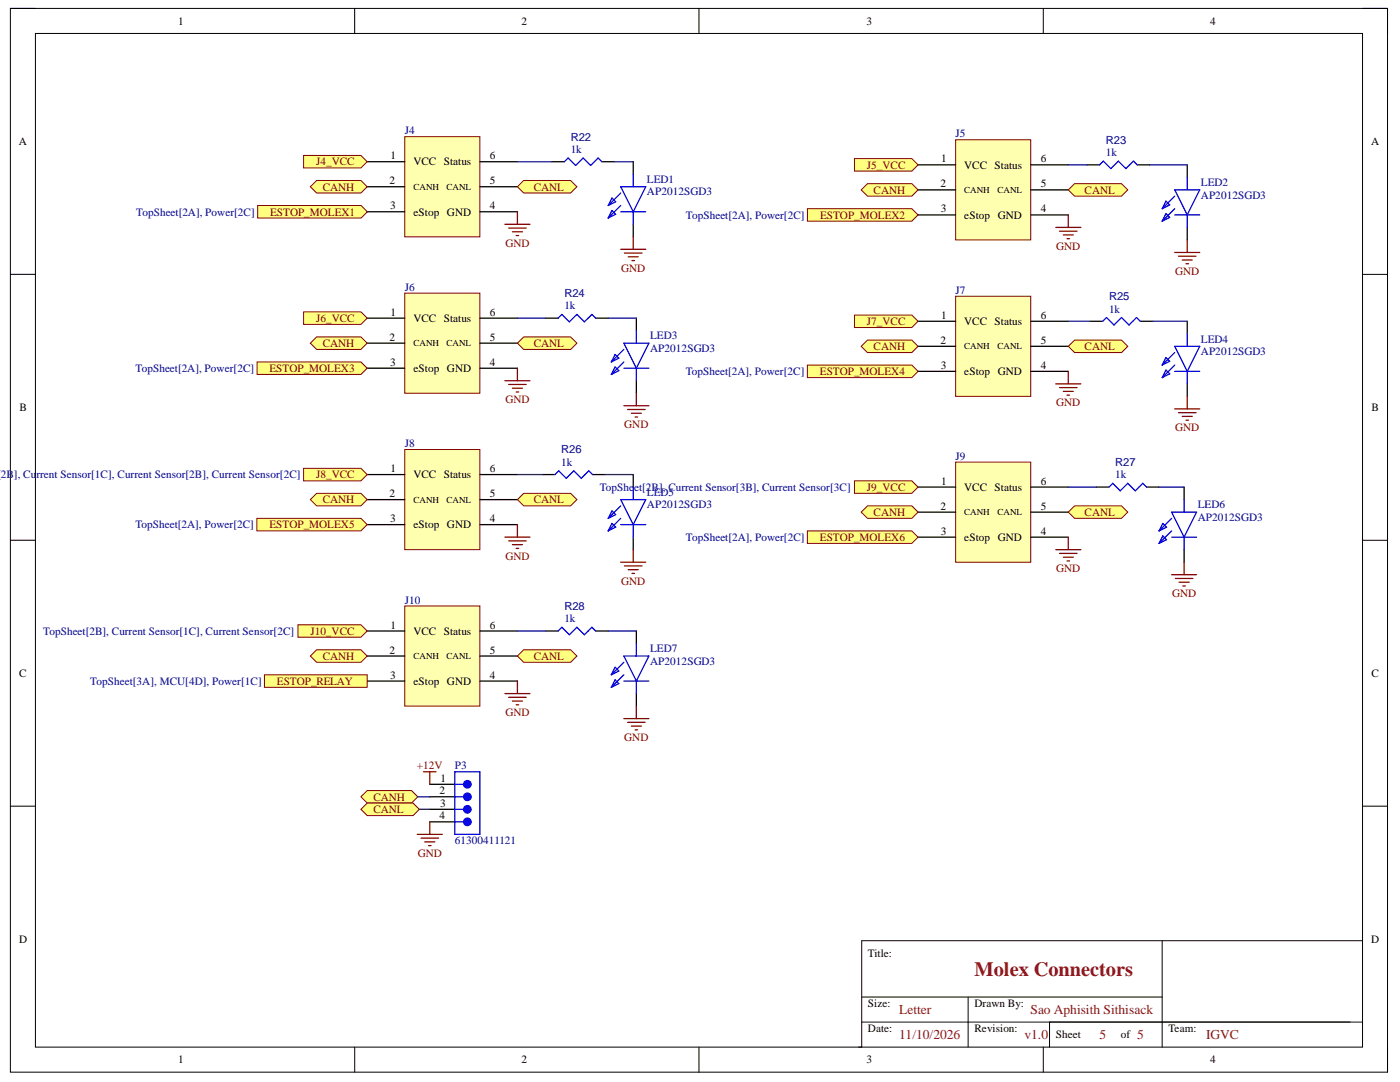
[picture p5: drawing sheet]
<svg xmlns="http://www.w3.org/2000/svg" width="279mm" height="216mm" viewBox="0 0 279 216" stroke-linecap="round" stroke-linejoin="round" font-family="sans-serif">
<path d="M2.1 1.7h274.8v212.2h-274.8z" fill="none" stroke="#000" stroke-width=".2"/>
<path d="M7.1 6.7h264.8v202.2h-264.8z" fill-rule="evenodd" fill="#fff"/>
<g fill="none" stroke="#000" stroke-width=".2">
<path d="M2.1 1.7h5M7.1 6.7h264.8v202.2h-264.8zM70.8 1.7v5M139.5 1.7v5M208.2 1.7v5M271.9 1.7h5v5M2.1 54.7h5M271.9 54.7h5M2.1 107.8h5M271.9 107.8h5M2.1 160.9h5M271.9 160.9h5"/>
<path d="M172 198.9h59.9M193.2 198.9v10M231.9 187.7v21.2M271.9 187.7h-99.9v21.2h-.6M70.8 208.9v5M139.5 208.9v5M172 203.9h99.9M208.2 208.9v5M209.5 203.9v5M276.9 208.9v5"/>
</g>
<path d="M80.8 27.3h15v20h-15z" fill-rule="evenodd" fill="#ffffb0"/>
<path d="M80.8 27.3h15v20h-15z" fill="none" stroke="#800000" stroke-width=".2"/>
<path d="M73.3 32.3h7.5M73.3 37.3h7.5M95.8 32.3h7.5M95.8 37.3h7.5M73.3 42.3h7.5M95.8 42.3h7.5" fill="none" stroke="#000" stroke-width=".25"/>
<path d="M190.7 27.9h15v20h-15z" fill-rule="evenodd" fill="#ffffb0"/>
<path d="M190.7 27.9h15v20h-15z" fill="none" stroke="#800000" stroke-width=".2"/>
<path d="M183.2 32.9h7.5M183.2 37.9h7.5M205.7 32.9h7.5M205.7 37.9h7.5M183.2 42.9h7.5M205.7 42.9h7.5" fill="none" stroke="#000" stroke-width=".25"/>
<path d="M80.8 58.5h15v20h-15z" fill-rule="evenodd" fill="#ffffb0"/>
<path d="M80.8 58.5h15v20h-15z" fill="none" stroke="#800000" stroke-width=".2"/>
<path d="M73.3 63.5h7.5M73.3 68.5h7.5M73.3 73.5h7.5M95.8 63.5h7.5M95.8 68.5h7.5M95.8 73.5h7.5" fill="none" stroke="#000" stroke-width=".25"/>
<path d="M80.8 89.7h15v20h-15z" fill-rule="evenodd" fill="#ffffb0"/>
<path d="M80.8 89.7h15v20h-15z" fill="none" stroke="#800000" stroke-width=".2"/>
<path d="M73.3 94.7h7.5M73.3 99.7h7.5M95.8 94.7h7.5M95.8 99.7h7.5M73.3 104.7h7.5M95.8 104.7h7.5" fill="none" stroke="#000" stroke-width=".25"/>
<path d="M190.7 92.2h15v20h-15z" fill-rule="evenodd" fill="#ffffb0"/>
<path d="M190.7 92.2h15v20h-15z" fill="none" stroke="#800000" stroke-width=".2"/>
<path d="M183.2 97.2h7.5M205.7 97.2h7.5M183.2 102.2h7.5M183.2 107.2h7.5M205.7 102.2h7.5M205.7 107.2h7.5" fill="none" stroke="#000" stroke-width=".25"/>
<path d="M80.8 120.9h15v20h-15z" fill-rule="evenodd" fill="#ffffb0"/>
<path d="M80.8 120.9h15v20h-15z" fill="none" stroke="#800000" stroke-width=".2"/>
<path d="M73.3 125.9h7.5M73.3 130.9h7.5M73.3 135.9h7.5M95.8 125.9h7.5M95.8 130.9h7.5M95.8 135.9h7.5" fill="none" stroke="#000" stroke-width=".25"/>
<g fill="none" stroke="#800000" stroke-width=".25">
<path d="M100.8 44.8h5M101.5 45.5h3.5M102.3 46.3h2M103 47h.5M103.3 42.3v2.5M210.7 45.4h5M211.5 46.1h3.5M212.2 46.9h2M213 47.6h.5M213.2 42.9v2.5M100.8 76h5M101.5 76.7h3.5"/>
<path d="M102.3 77.5h2M103 78.2h.5M103.3 73.5v2.5M100.8 107.2h5M101.5 107.9h3.5M102.3 108.7h2M103 109.4h.5M103.3 104.7v2.5M210.7 109.7h5M211.5 110.4h3.5M212.2 111.2h2M213 111.9h.5"/>
<path d="M213.2 107.2v2.5M100.8 138.4h5M101.5 139.1h3.5M102.3 139.9h2M103.3 135.9v2.5M103 140.6h.5"/>
</g>
<path d="M51.3 72.2h20.7l1.3 1.3-1.3 1.2h-20.7z" fill-rule="evenodd" fill="#ffff80"/>
<path d="M51.3 72.2h20.7l1.3 1.3-1.3 1.2h-20.7z" fill="none" stroke="#800000" stroke-width=".2"/>
<path d="M161.1 41.6h20.9l1.2 1.3-1.2 1.2h-20.9z" fill-rule="evenodd" fill="#ffff80"/>
<path d="M161.1 41.6h20.9l1.2 1.3-1.2 1.2h-20.9z" fill="none" stroke="#800000" stroke-width=".2"/>
<path d="M51.4 41h20.7l1.2 1.3-1.2 1.2h-20.7z" fill-rule="evenodd" fill="#ffff80"/>
<path d="M51.4 41h20.7l1.2 1.3-1.2 1.2h-20.7z" fill="none" stroke="#800000" stroke-width=".2"/>
<path d="M51.3 103.4h20.7l1.3 1.3-1.3 1.2h-20.7z" fill-rule="evenodd" fill="#ffff80"/>
<path d="M51.3 103.4h20.7l1.3 1.3-1.3 1.2h-20.7z" fill="none" stroke="#800000" stroke-width=".2"/>
<path d="M161.1 105.9h20.9l1.2 1.3-1.2 1.2h-20.9z" fill-rule="evenodd" fill="#ffff80"/>
<path d="M161.1 105.9h20.9l1.2 1.3-1.2 1.2h-20.9z" fill="none" stroke="#800000" stroke-width=".2"/>
<path d="M190.7 59.1h15v20h-15z" fill-rule="evenodd" fill="#ffffb0"/>
<path d="M190.7 59.1h15v20h-15z" fill="none" stroke="#800000" stroke-width=".2"/>
<path d="M183.2 64.1h7.5M183.2 69.1h7.5M183.2 74.1h7.5M205.7 64.1h7.5M205.7 69.1h7.5M205.7 74.1h7.5" fill="none" stroke="#000" stroke-width=".25"/>
<path d="M161.1 72.8h20.9l1.2 1.3-1.2 1.2h-20.9z" fill-rule="evenodd" fill="#ffff80"/>
<path d="M161.1 72.8h20.9l1.2 1.3-1.2 1.2h-20.9z" fill="none" stroke="#800000" stroke-width=".2"/>
<path d="M210.7 76.6h5M211.5 77.3h3.5M212.2 78.1h2M213 78.8h.5M213.2 74.1v2.5" fill="none" stroke="#800000" stroke-width=".25"/>
<path d="M61.9 99.7l1.3-1.3h8.8l1.3 1.3-1.3 1.2h-8.8z" fill-rule="evenodd" fill="#ffff80"/>
<path d="M61.9 99.7l1.3-1.3h8.8l1.3 1.3-1.3 1.2h-8.8z" fill="none" stroke="#800000" stroke-width=".2"/>
<path d="M171.9 102.2l1.2-1.3h8.9l1.2 1.3-1.2 1.2h-8.9z" fill-rule="evenodd" fill="#ffff80"/>
<path d="M171.9 102.2l1.2-1.3h8.9l1.2 1.3-1.2 1.2h-8.9z" fill="none" stroke="#800000" stroke-width=".2"/>
<path d="M61.9 130.9l1.3-1.2h8.8l1.3 1.2-1.3 1.3h-8.8z" fill-rule="evenodd" fill="#ffff80"/>
<path d="M61.9 130.9l1.3-1.2h8.8l1.3 1.2-1.3 1.3h-8.8z" fill="none" stroke="#800000" stroke-width=".2"/>
<path d="M61.9 68.5l1.3-1.3h8.8l1.3 1.3-1.3 1.2h-8.8z" fill-rule="evenodd" fill="#ffff80"/>
<path d="M61.9 68.5l1.3-1.3h8.8l1.3 1.3-1.3 1.2h-8.8z" fill="none" stroke="#800000" stroke-width=".2"/>
<path d="M171.9 37.9l1.2-1.3h8.9l1.2 1.3-1.2 1.2h-8.9z" fill-rule="evenodd" fill="#ffff80"/>
<path d="M171.9 37.9l1.2-1.3h8.9l1.2 1.3-1.2 1.2h-8.9z" fill="none" stroke="#800000" stroke-width=".2"/>
<path d="M61.9 37.3l1.3-1.3h8.8l1.3 1.3-1.3 1.2h-8.8z" fill-rule="evenodd" fill="#ffff80"/>
<path d="M61.9 37.3l1.3-1.3h8.8l1.3 1.3-1.3 1.2h-8.8z" fill="none" stroke="#800000" stroke-width=".2"/>
<path d="M171.9 69.1l1.2-1.2h8.9l1.2 1.2-1.2 1.3h-8.9z" fill-rule="evenodd" fill="#ffff80"/>
<path d="M171.9 69.1l1.2-1.2h8.9l1.2 1.2-1.2 1.3h-8.9z" fill="none" stroke="#800000" stroke-width=".2"/>
<path d="M103.3 37.3l1.2-1.3h9.4l1.2 1.3-1.2 1.2h-9.4z" fill-rule="evenodd" fill="#ffff80"/>
<path d="M103.3 37.3l1.2-1.3h9.4l1.2 1.3-1.2 1.2h-9.4z" fill="none" stroke="#800000" stroke-width=".2"/>
<path d="M213.2 37.9l1.3-1.3h9.3l1.3 1.3-1.3 1.2h-9.3z" fill-rule="evenodd" fill="#ffff80"/>
<path d="M213.2 37.9l1.3-1.3h9.3l1.3 1.3-1.3 1.2h-9.3z" fill="none" stroke="#800000" stroke-width=".2"/>
<path d="M103.3 68.5l1.2-1.3h9.4l1.2 1.3-1.2 1.2h-9.4z" fill-rule="evenodd" fill="#ffff80"/>
<path d="M103.3 68.5l1.2-1.3h9.4l1.2 1.3-1.2 1.2h-9.4z" fill="none" stroke="#800000" stroke-width=".2"/>
<path d="M213.2 69.1l1.3-1.2h9.3l1.3 1.2-1.3 1.3h-9.3z" fill-rule="evenodd" fill="#ffff80"/>
<path d="M213.2 69.1l1.3-1.2h9.3l1.3 1.2-1.3 1.3h-9.3z" fill="none" stroke="#800000" stroke-width=".2"/>
<path d="M103.3 99.7l1.2-1.3h9.4l1.2 1.3-1.2 1.2h-9.4z" fill-rule="evenodd" fill="#ffff80"/>
<path d="M103.3 99.7l1.2-1.3h9.4l1.2 1.3-1.2 1.2h-9.4z" fill="none" stroke="#800000" stroke-width=".2"/>
<path d="M213.2 102.2l1.3-1.3h9.3l1.3 1.3-1.3 1.2h-9.3z" fill-rule="evenodd" fill="#ffff80"/>
<path d="M213.2 102.2l1.3-1.3h9.3l1.3 1.3-1.3 1.2h-9.3z" fill="none" stroke="#800000" stroke-width=".2"/>
<path d="M104.5 129.7h9.4l1.2 1.2-1.2 1.3h-9.4l-1.2-1.3z" fill-rule="evenodd" fill="#ffff80"/>
<path d="M104.5 129.7h9.4l1.2 1.2-1.2 1.3h-9.4l-1.2-1.3z" fill="none" stroke="#800000" stroke-width=".2"/>
<path d="M85.8 159h5M85.8 156.5h5" fill="none" stroke="#000" stroke-width=".25"/>
<path d="M90.8 159h1.7" fill="none" stroke="#00f" stroke-width=".25"/>
<circle cx="93.3" cy="159" r=".75" fill="#00f"/>
<g fill="none" stroke="#00f" stroke-width=".25">
<path d="M90.8 156.5h1.7M90.8 161.5h1.7"/>
<circle cx="93.3" cy="159" r=".75"/>
</g>
<path d="M85.8 161.5h5" fill="none" stroke="#000" stroke-width=".25"/>
<circle cx="93.3" cy="161.5" r=".75" fill="#00f"/>
<g fill="none" stroke="#00f" stroke-width=".25">
<path d="M90.8 164h1.7"/>
<circle cx="93.3" cy="161.5" r=".75"/>
</g>
<path d="M85.8 164h5" fill="none" stroke="#000" stroke-width=".25"/>
<circle cx="93.3" cy="164" r=".75" fill="#00f"/>
<g fill="none" stroke="#00f" stroke-width=".25">
<path d="M90.8 154h5v12.5h-5z"/>
<circle cx="93.3" cy="164" r=".75"/>
</g>
<circle cx="93.3" cy="156.5" r=".75" fill="#00f"/>
<circle cx="93.3" cy="156.5" r=".75" fill="none" stroke="#00f" stroke-width=".25"/>
<path d="M83.3 166.5h5M84 167.2h3.5M84.8 168h2M85.5 168.7h.5M85.8 164v2.5" fill="none" stroke="#800000" stroke-width=".25"/>
<path d="M72 159l1.3-1.3h8.8l1.3 1.3-1.3 1.2h-8.8z" fill-rule="evenodd" fill="#ffff80"/>
<path d="M72 159l1.3-1.3h8.8l1.3 1.3-1.3 1.2h-8.8z" fill="none" stroke="#800000" stroke-width=".2"/>
<path d="M72 161.5l1.3-1.3h9.1l1.3 1.3-1.3 1.2h-9.1z" fill-rule="evenodd" fill="#ffff80"/>
<path d="M72 161.5l1.3-1.3h9.1l1.3 1.3-1.3 1.2h-9.1z" fill="none" stroke="#800000" stroke-width=".2"/>
<g fill="none" stroke="#000" stroke-width=".25">
<path d="M126.4 32.3v2.5M236.9 32.9v2.5M126.4 44.8v2.5M236.9 45.4v2.5M127 63.5v2.5M127 76v2.5M236.9 64.1v2.5M236.9 76.6v2.5M126.4 94.7v2.5M236.3 97.2v2.5M126.4 107.2v2.5M236.3 109.7v2.5"/>
<path d="M127 125.9v2.5M127 138.4v2.5"/>
</g>
<g fill="none" stroke="#00f" stroke-width=".25">
<path d="M122.1 39.5l.8 .8-1.5 .7zM123.9 37.3h5l-2.5 5zM123.9 38.5l-2.5 2.5M126.4 34.8v2.5M234.4 37.9h5l-2.5 5zM234.4 39.1l-2.5 2.5M236.9 35.4v2.5M122.1 42l.8 .8-1.5 .7zM123.9 42.3h5M123.9 41l-2.5 2.5M126.4 42.3v2.5M232.7 42.6l.7 .8-1.5 .7z"/>
<path d="M232.7 40.1l.7 .8-1.5 .7zM234.4 42.9h5M234.4 41.6l-2.5 2.5M236.9 42.9v2.5M122.8 73.2l.7 .8-1.5 .7zM122.8 70.7l.7 .8-1.5 .7zM124.5 68.5h5l-2.5 5zM124.5 73.5h5M124.5 72.2l-2.5 2.5M124.5 69.7l-2.5 2.5M127 66v2.5M127 73.5v2.5"/>
<path d="M232.7 73.8l.7 .8-1.5 .7zM232.7 71.4l.7 .7-1.5 .7zM234.4 69.1h5l-2.5 5zM234.4 74.1h5M234.4 72.8l-2.5 2.5M234.4 70.4l-2.5 2.4M236.9 66.6v2.5M236.9 74.1v2.5M123.9 99.7h5l-2.5 5zM126.4 97.2v2.5M236.3 99.7v2.5M122.1 104.4l.8 .8-1.5 .7z"/>
<path d="M122.1 101.9l.8 .8-1.5 .7zM123.9 104.7h5M123.9 103.4l-2.5 2.5M123.9 100.9l-2.5 2.5M126.4 104.7v2.5M232.1 106.9l.7 .8-1.5 .7zM232.1 104.4l.7 .8-1.5 .7zM233.8 102.2h5l-2.5 5zM233.8 107.2h5M233.8 105.9l-2.5 2.5M233.8 103.4l-2.5 2.5M236.3 107.2v2.5"/>
<path d="M122.8 135.6l.7 .8-1.5 .7zM122.8 133.1l.7 .8-1.5 .7zM124.5 130.9h5l-2.5 5zM124.5 135.9h5M124.5 134.6l-2.5 2.5M124.5 132.2l-2.5 2.4M127 128.4v2.5M127 135.9v2.5"/>
</g>
<g fill="none" stroke="#800000" stroke-width=".25">
<path d="M123.9 49.7h5M124.6 50.5h3.5M125.4 51.2h2M126.1 52h.5M126.4 47.3v2.4M234.4 50.4h5M235.2 51.1h3.5M235.9 51.9h2M236.7 52.6h.5M236.9 47.9v2.5M127 78.5v2.5M236.9 79.1v2.5"/>
<path d="M124.5 81h5M125.2 81.7h3.5M126 82.5h2M126.7 83.2h.6M234.4 81.6h5M235.2 82.3h3.5M235.9 83.1h2M236.7 83.8h.5M123.9 112.2h5M124.6 112.9h3.5M125.4 113.7h2M126.1 114.4h.5"/>
<path d="M126.4 109.7v2.5M233.8 114.7h5M234.6 115.4h3.5M235.3 116.2h2M236.1 116.9h.5M236.3 112.2v2.5M84.5 154h2.5M85.8 154v2.5M124.5 143.4h5M125.2 144.1h3.5M126 144.9h2M126.7 145.6h.6"/>
<path d="M127 140.9v2.5"/>
</g>
<path d="M60.6 31h11.4l1.3 1.3-1.3 1.2h-11.4z" fill-rule="evenodd" fill="#ffff80"/>
<path d="M60.6 31h11.4l1.3 1.3-1.3 1.2h-11.4z" fill="none" stroke="#800000" stroke-width=".2"/>
<path d="M60.6 62.2h11.4l1.3 1.3-1.3 1.2h-11.4z" fill-rule="evenodd" fill="#ffff80"/>
<path d="M60.6 62.2h11.4l1.3 1.3-1.3 1.2h-11.4z" fill="none" stroke="#800000" stroke-width=".2"/>
<path d="M60.6 93.4h11.4l1.3 1.3-1.3 1.2h-11.4z" fill-rule="evenodd" fill="#ffff80"/>
<path d="M60.6 93.4h11.4l1.3 1.3-1.3 1.2h-11.4z" fill="none" stroke="#800000" stroke-width=".2"/>
<path d="M59.5 124.7h12.5l1.3 1.2-1.3 1.3h-12.5z" fill-rule="evenodd" fill="#ffff80"/>
<path d="M59.5 124.7h12.5l1.3 1.2-1.3 1.3h-12.5z" fill="none" stroke="#800000" stroke-width=".2"/>
<path d="M170.5 31.6h11.5l1.2 1.3-1.2 1.2h-11.5z" fill-rule="evenodd" fill="#ffff80"/>
<path d="M170.5 31.6h11.5l1.2 1.3-1.2 1.2h-11.5z" fill="none" stroke="#800000" stroke-width=".2"/>
<path d="M170.5 62.9h11.5l1.2 1.2-1.2 1.3h-11.5z" fill-rule="evenodd" fill="#ffff80"/>
<path d="M170.5 62.9h11.5l1.2 1.2-1.2 1.3h-11.5z" fill="none" stroke="#800000" stroke-width=".2"/>
<path d="M170.5 95.9h11.5l1.2 1.3-1.2 1.2h-11.5z" fill-rule="evenodd" fill="#ffff80"/>
<path d="M170.5 95.9h11.5l1.2 1.3-1.2 1.2h-11.5z" fill="none" stroke="#800000" stroke-width=".2"/>
<g fill="none" stroke="#000" stroke-width=".25">
<path d="M110.1 32.3h2.5M120.1 32.3h2.5M217 32.9h2.4M226.9 32.9h2.5M108.9 63.5h2.5M118.9 63.5h2.5M217.6 64.1h2.5M227.6 64.1h2.5M108.3 94.7h2.5M118.3 94.7h2.5M218.8 97.2h2.5M228.8 97.2h2.5"/>
<path d="M108.9 125.9h2.5M118.9 125.9h2.5"/>
</g>
<path d="M112.6 32.3l.8-.8 1.5 1.5 1.5-1.5 1.5 1.5 1.5-1.5 .7 .8M219.4 32.9l.8-.8 1.5 1.5 1.5-1.5 1.5 1.5 1.5-1.5 .7 .8M111.4 63.5l.7-.8 1.5 1.5 1.5-1.5 1.5 1.5 1.5-1.5 .8 .8M220.1 64.1l.7-.7 1.5 1.5 1.5-1.5 1.5 1.5 1.5-1.5 .8 .7M110.8 94.7l.7-.8 1.5 1.5 1.5-1.5 1.5 1.5 1.5-1.5 .8 .8M221.3 97.2l.8-.8 1.5 1.5 1.5-1.5 1.5 1.5 1.5-1.5 .7 .8M111.4 125.9l.7-.7 1.5 1.5 1.5-1.5 1.5 1.5 1.5-1.5 .8 .7" fill="none" stroke="#00f" stroke-width=".25"/>
<path d="M52.8 134.6h20.5v2.5h-20.5z" fill-rule="evenodd" fill="#ffff80"/>
<path d="M52.8 134.6h20.5v2.5h-20.5z" fill="none" stroke="#800000" stroke-width=".2"/>
<g fill="none" stroke="#000080" stroke-width=".25">
<path d="M103.3 32.3h6.8M122.6 32.3h3.8M213.2 32.9h3.8M229.4 32.9h7.5M73.3 42.3h.1M103.3 63.5h5.6M121.4 63.5h5.6M213.2 64.1h4.4M230.1 64.1h6.8M103.3 94.7h5M120.8 94.7h5.6M213.2 97.2h5.6"/>
<path d="M231.3 97.2h5M103.3 125.9h5.6M121.4 125.9h5.6M83.4 159h2.4M83.7 161.5h2.1"/>
</g>
<text font-size="4.1" fill="#93002d" x="194.5" y="194.7">Molex Connectors</text>
<g font-size="2.7" fill="#93002d">
<text x="179.5" y="202.4">Letter</text>
<text x="205.7" y="202.4">Sao Aphisith Sithisack</text>
<text x="179.5" y="207.3">11/10/2026</text>
<text x="204.5" y="207.3">v1.0</text>
<text x="219.4" y="207.3">5</text>
<text x="226.9" y="207.3">5</text>
<text x="240.7" y="207.3">IGVC</text>
</g>
<g font-size="2.2">
<text x="35.6" y="5">1</text>
<text x="104.1" y="5">2</text>
<text x="172.9" y="5">3</text>
<text x="241.5" y="5">4</text>
<text x="3.8" y="29">A</text>
<text x="273.6" y="29">A</text>
<text x="77.9" y="31.8">1</text>
<text x="82.5" y="33">VCC Status</text>
<text x="97.7" y="31.8">6</text>
<text x="187.8" y="32.4">1</text>
<text x="192.4" y="33.6">VCC Status</text>
<text x="207.7" y="32.4">6</text>
<text x="77.7" y="36.8">2</text>
<text x="77.8" y="41.8">3</text>
<text x="97.7" y="36.8">5</text>
<text x="97.7" y="41.8">4</text>
<text x="187.7" y="37.4">2</text>
<text x="207.7" y="37.4">5</text>
<text x="82.5" y="43">eStop GND</text>
<text x="187.8" y="42.4">3</text>
<text x="192.4" y="43.7">eStop GND</text>
<text x="207.7" y="42.4">4</text>
<text x="77.9" y="63">1</text>
<text x="82.5" y="64.2">VCC Status</text>
<text x="97.7" y="63">6</text>
<text x="187.8" y="63.6">1</text>
<text x="192.4" y="64.9">VCC Status</text>
<text x="207.7" y="63.6">6</text>
<text x="77.7" y="68">2</text>
<text x="97.7" y="68">5</text>
<text x="187.7" y="68.6">2</text>
<text x="207.7" y="68.6">5</text>
<text x="77.8" y="73">3</text>
<text x="82.5" y="74.2">eStop GND</text>
<text x="97.7" y="73">4</text>
<text x="187.8" y="73.6">3</text>
<text x="192.4" y="74.8">eStop GND</text>
<text x="207.7" y="73.6">4</text>
<text x="3.9" y="82">B</text>
<text x="273.7" y="82">B</text>
<text x="77.9" y="94.2">1</text>
<text x="82.5" y="95.5">VCC Status</text>
<text x="97.7" y="94.2">6</text>
<text x="77.7" y="99.2">2</text>
<text x="97.7" y="99.2">5</text>
<text x="187.7" y="101.7">2</text>
<text x="187.8" y="96.7">1</text>
<text x="192.4" y="98">VCC Status</text>
<text x="207.7" y="96.7">6</text>
<text x="207.7" y="101.7">5</text>
<text x="77.8" y="104.2">3</text>
<text x="82.5" y="105.4">eStop GND</text>
<text x="97.7" y="104.2">4</text>
<text x="187.8" y="106.7">3</text>
<text x="192.4" y="107.9">eStop GND</text>
<text x="207.7" y="106.7">4</text>
<text x="77.9" y="125.4">1</text>
<text x="97.7" y="125.4">6</text>
<text x="77.7" y="130.4">2</text>
<text x="82.5" y="126.7">VCC Status</text>
<text x="97.7" y="130.4">5</text>
<text x="3.8" y="135.1">C</text>
<text x="77.8" y="135.4">3</text>
<text x="82.5" y="136.7">eStop GND</text>
<text x="97.7" y="135.4">4</text>
<text x="273.7" y="135.1">C</text>
<text x="87.7" y="158.5">2</text>
<text x="87.8" y="161">3</text>
<text x="87.9" y="156">1</text>
<text x="87.7" y="163.5">4</text>
<text x="3.8" y="188.2">D</text>
<text x="173.2" y="191">Title:</text>
<text x="273.6" y="188.2">D</text>
<text x="173.2" y="201">Size:</text>
<text x="194.5" y="201">Drawn By:</text>
<text x="173.2" y="206">Date:</text>
<text x="194.5" y="206">Revision:</text>
<text x="210.7" y="207.2">Sheet</text>
<text x="223.7" y="207.2">of</text>
<text x="233.2" y="206">Team:</text>
<text x="35.6" y="212.2">1</text>
<text x="104.1" y="212.2">2</text>
<text x="172.9" y="212.2">3</text>
<text x="241.5" y="212.2">4</text>
</g>
<g font-size="2.2" fill="#000080">
<text x="80.8" y="26.8">J4</text>
<text x="113.9" y="28.1">R22</text>
<text x="190.7" y="27.4">J5</text>
<text x="220.7" y="28.7">R23</text>
<text x="113.9" y="30.5">1k</text>
<text x="220.7" y="31.2">1k</text>
<text x="129.1" y="36.5">LED1</text>
<text x="129.1" y="39">AP2012SGD3</text>
<text x="239.7" y="37.2">LED2</text>
<text x="239.7" y="39.6">AP2012SGD3</text>
<text x="27.2" y="43">TopSheet[2A], Power[2C]</text>
<text x="136.9" y="43.7">TopSheet[2A], Power[2C]</text>
<text x="80.8" y="58">J6</text>
<text x="112.6" y="59.2">R24</text>
<text x="190.7" y="58.6">J7</text>
<text x="221.3" y="59.9">R25</text>
<text x="112.6" y="61.7">1k</text>
<text x="221.3" y="62.4">1k</text>
<text x="129.8" y="67.7">LED3</text>
<text x="129.8" y="70.2">AP2012SGD3</text>
<text x="239.7" y="68.4">LED4</text>
<text x="239.7" y="70.9">AP2012SGD3</text>
<text x="27.1" y="74.2">TopSheet[2A], Power[2C]</text>
<text x="136.9" y="74.8">TopSheet[2A], Power[2C]</text>
<text x="80.8" y="89.2">J8</text>
<text x="-.6" y="95.5">[2B], Current Sensor[1C], Current Sensor[2B], Current Sensor[2C]</text>
<text x="112" y="93">1k</text>
<text x="112" y="90.5">R26</text>
<text x="190.7" y="91.7">J9</text>
<text x="222.6" y="95.5">1k</text>
<text x="222.6" y="93">R27</text>
<text x="119.7" y="98">TopSheet[2B], Current Sensor[3B], Current Sensor[3C]</text>
<text x="129.1" y="99">LED5</text>
<text x="129.1" y="101.5">AP2012SGD3</text>
<text x="239" y="101.5">LED6</text>
<text x="27" y="105.4">TopSheet[2A], Power[2C]</text>
<text x="136.9" y="107.9">TopSheet[2A], Power[2C]</text>
<text x="239" y="104">AP2012SGD3</text>
<text x="80.8" y="120.4">J10</text>
<text x="112.6" y="124.1">1k</text>
<text x="112.6" y="121.7">R28</text>
<text x="8.6" y="126.7">TopSheet[2B], Current Sensor[1C], Current Sensor[2C]</text>
<text x="129.8" y="130.1">LED7</text>
<text x="18" y="136.7">TopSheet[3A], MCU[4D], Power[1C]</text>
<text x="129.8" y="132.6">AP2012SGD3</text>
<text x="90.8" y="153.5">P3</text>
<text x="90.8" y="168.5">61300411121</text>
</g>
<g font-size="2.2" fill="#800000">
<text x="63.1" y="33">J4_VCC</text>
<text x="173" y="33.6">J5_VCC</text>
<text x="64.4" y="38">CANH</text>
<text x="106.5" y="38">CANL</text>
<text x="174.4" y="38.6">CANH</text>
<text x="216.5" y="38.6">CANL</text>
<text x="53.9" y="43">ESTOP_MOLEX1</text>
<text x="163.7" y="43.7">ESTOP_MOLEX2</text>
<text x="100.9" y="49.3">GND</text>
<text x="210.8" y="49.9">GND</text>
<text x="124" y="54.3">GND</text>
<text x="234.5" y="54.9">GND</text>
<text x="63.1" y="64.2">J6_VCC</text>
<text x="173" y="64.9">J7_VCC</text>
<text x="64.4" y="69.2">CANH</text>
<text x="106.5" y="69.2">CANL</text>
<text x="174.4" y="69.9">CANH</text>
<text x="216.5" y="69.9">CANL</text>
<text x="53.8" y="74.2">ESTOP_MOLEX3</text>
<text x="163.6" y="74.8">ESTOP_MOLEX4</text>
<text x="100.9" y="80.5">GND</text>
<text x="210.8" y="81.1">GND</text>
<text x="124.6" y="85.4">GND</text>
<text x="234.5" y="86.1">GND</text>
<text x="63.1" y="95.5">J8_VCC</text>
<text x="64.4" y="100.4">CANH</text>
<text x="106.5" y="100.4">CANL</text>
<text x="173" y="98">J9_VCC</text>
<text x="53.8" y="105.4">ESTOP_MOLEX5</text>
<text x="163.6" y="107.9">ESTOP_MOLEX6</text>
<text x="174.4" y="102.9">CANH</text>
<text x="216.5" y="102.9">CANL</text>
<text x="100.9" y="111.7">GND</text>
<text x="124" y="116.7">GND</text>
<text x="210.8" y="114.2">GND</text>
<text x="233.9" y="119.2">GND</text>
<text x="61.9" y="126.7">J10_VCC</text>
<text x="64.4" y="131.7">CANH</text>
<text x="106.5" y="131.7">CANL</text>
<text x="55.3" y="136.7">ESTOP_RELAY</text>
<text x="100.9" y="142.9">GND</text>
<text x="124.6" y="147.9">GND</text>
<text x="83.2" y="153.5">+12V</text>
<text x="74.5" y="159.8">CANH</text>
<text x="74.5" y="162.3">CANL</text>
<text x="83.4" y="171">GND</text>
</g>
<g font-size="1.8">
<text x="82.5" y="37.9">CANH</text>
<text x="89.1" y="37.9">CANL</text>
<text x="192.4" y="38.5">CANH</text>
<text x="199.1" y="38.5">CANL</text>
<text x="82.5" y="69.1">CANH</text>
<text x="89.1" y="69.1">CANL</text>
<text x="192.4" y="69.7">CANH</text>
<text x="199.1" y="69.7">CANL</text>
<text x="82.5" y="100.3">CANH</text>
<text x="89.1" y="100.3">CANL</text>
<text x="192.4" y="102.8">CANH</text>
<text x="199.1" y="102.8">CANL</text>
<text x="82.5" y="131.5">CANH</text>
<text x="89.1" y="131.5">CANL</text>
</g>
</svg>
